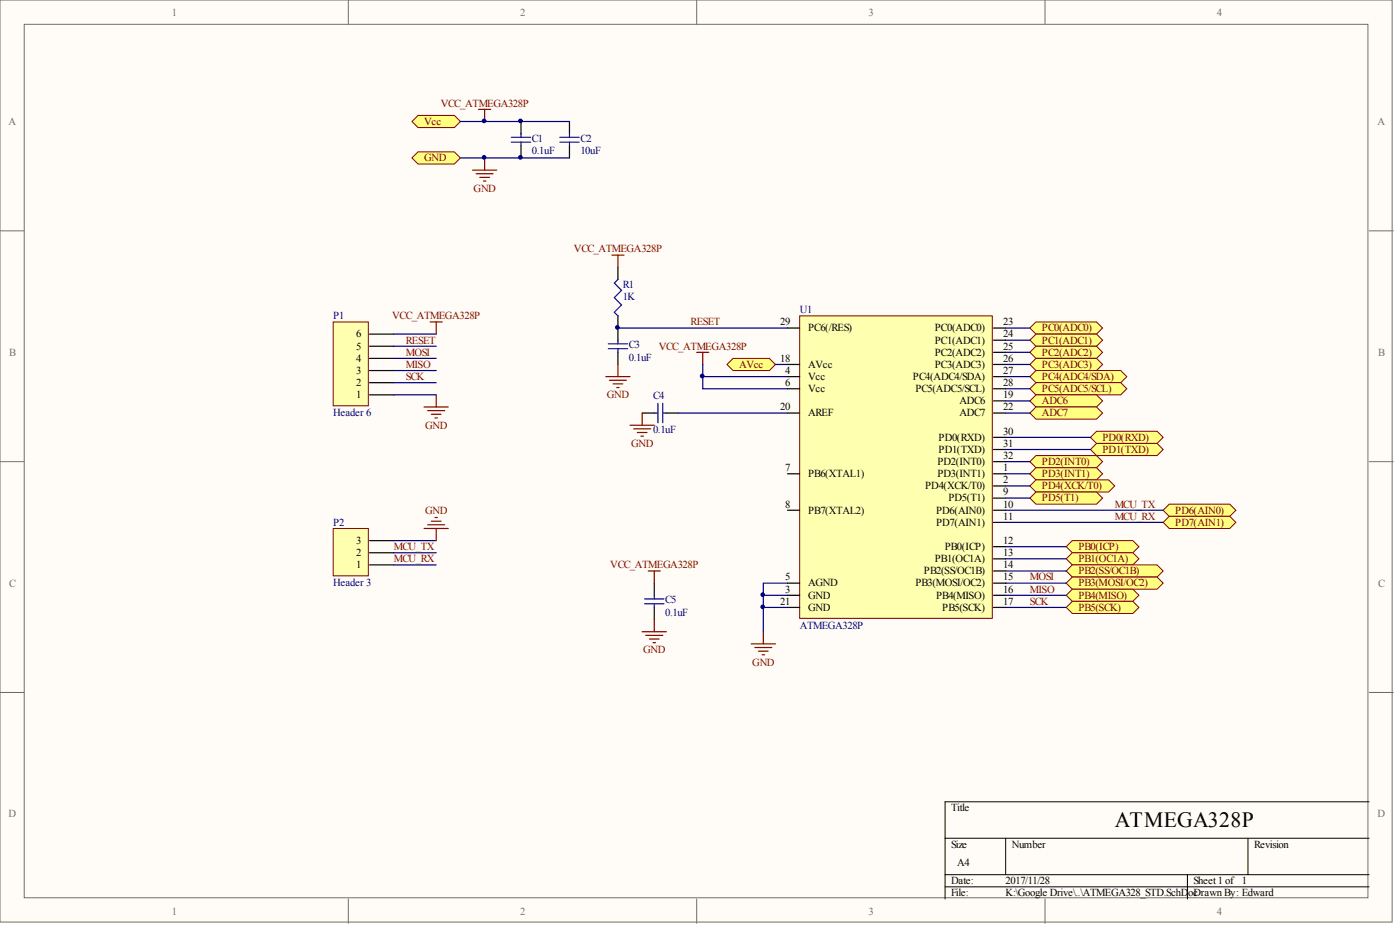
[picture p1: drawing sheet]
<svg xmlns="http://www.w3.org/2000/svg" width="292mm" height="193mm" viewBox="0 0 292 193" stroke-linecap="round" stroke-linejoin="round" font-family="sans-serif">
<g fill="#fffcf8" stroke="#716f64" stroke-width=".21">
<path d="M0 0h290.5v192.4h-290.5z"/>
<path d="M5.1 5.1h280.3v182.2h-280.3z"/>
</g>
<path d="M72.7 0v5.1M145.4 0v5.1M218 0v5.1M0 48.2h5.1M285.7 48.2h5M0 96.3h5.1M285.7 96.3h5M0 144.5h5.1M285.7 144.5h5M72.7 187.5v5.1M145.4 187.5v5.1M218 187.5v5.1" fill="none" stroke="#716f64" stroke-width=".21"/>
<path d="M197.2 174.9h88.5M209.8 174.9v7.6M260.4 174.9v7.6M285.7 167.3h-88.5v20.2M197.2 182.5h88.5M197.2 185h88.5M247.7 182.5v5" fill="none" stroke="#000" stroke-width=".21"/>
<path d="M166.8 65.9h40.2v63.1h-40.2z" fill="#ffffb0" stroke="#800000" stroke-width=".21"/>
<g fill="none" stroke="#000" stroke-width=".25">
<path d="M128.9 55.8v2.5M128.9 65.9v5.1M128.9 73.5v2.5M164.3 78.6h2.5M164.3 76h2.5M164.3 68.4h2.5M207.3 78.6h2.5M207.3 76h2.5M207.3 68.4h2.5M207.3 71h2.5M207.3 73.5h2.5M134 86.2h2.5"/>
<path d="M139 86.2h2.6M164.3 98.8h2.5M164.3 81.1h2.5M164.3 86.2h2.5M207.3 98.8h2.5M207.3 81.1h2.5M207.3 83.6h2.5M207.3 86.2h2.5M207.3 91.2h2.5M207.3 93.8h2.5M207.3 96.3h2.5M164.3 106.4h2.5"/>
<path d="M207.3 101.4h2.5M207.3 106.4h2.5M207.3 103.9h2.5M207.3 109h2.5M207.3 114h2.5M207.3 116.6h2.5M207.3 119.1h2.5M136.5 121.7v2.5M136.5 126.7v2.6M164.3 124.2h2.5M164.3 121.7h2.5M164.3 126.7h2.5"/>
<path d="M207.3 124.2h2.5M207.3 121.7h2.5M207.3 126.7h2.5"/>
</g>
<g fill="none" stroke="#00f" stroke-width=".25">
<path d="M128.9 58.3l-.7 .8 1.5 1.5-1.5 1.5 1.5 1.5-1.5 1.5 .7 .8M126.9 72.7h4M126.9 71.7h4M128.9 71v.7M128.9 72.7v.8M136.5 86.2h.8M137.3 84.1v4.1M138.3 84.1v4.1M138.3 86.2h.7M134.5 124.9h4M134.5 126h4M136.5 124.2v.7"/>
<path d="M136.5 126v.7"/>
</g>
<path d="M141.6 86.2h22.7M159.3 124.2h5M159.3 126.7h5M164.3 121.7h-5v10.1" fill="none" stroke="#000080" stroke-width=".25"/>
<g fill="none" stroke="#800000" stroke-width=".25">
<path d="M126.4 78.6h5.1M127.2 79.3h3.5M128.9 76v2.6M127.9 80.1h2M128.7 80.8h.5M134 131.8h5M134.7 132.5h3.6M135.5 133.3h2M136.3 134.1h.5M136.5 129.3v2.5M156.7 134.3h5.1M157.5 135.1h3.5"/>
<path d="M158.3 135.8h2M159 136.6h.5M159.3 131.8v2.5"/>
</g>
<path d="M87.2 24.1h7.6l1.3 1.2-1.3 1.3h-7.6l-1.2-1.3z" fill-rule="evenodd" fill="#ffff80" stroke="#800000" stroke-width=".21"/>
<path d="M127.7 53.2h2.5M128.9 53.2v2.6M145.4 73.5h2.5M146.6 73.5v2.5M135.2 119.1h2.6M136.5 119.1v2.6" fill="none" stroke="#800000" stroke-width=".25"/>
<path d="M87.2 31.7h7.6l1.3 1.3-1.3 1.2h-7.6l-1.2-1.2z" fill-rule="evenodd" fill="#ffff80" stroke="#800000" stroke-width=".21"/>
<path d="M98.6 35.5h5M99.3 36.2h3.6M99.9 22.8h2.5M100.1 37h2M100.9 37.8h.5M101.1 22.8v2.5M101.1 33v2.5M131.5 88.7h5M132.2 89.5h3.6M133 90.2h2M133.7 91h.5M134 86.2v2.5" fill="none" stroke="#800000" stroke-width=".25"/>
<g fill="#ffff80" stroke="#800000" stroke-width=".21">
<path d="M216.1 67.2h12.7l1.2 1.2-1.2 1.3h-12.7l-1.2-1.3z" fill-rule="evenodd"/>
<path d="M216.1 69.7h12.7l1.2 1.3-1.2 1.2h-12.7l-1.2-1.2z" fill-rule="evenodd"/>
<path d="M216.1 72.2h12.7l1.2 1.3-1.2 1.3h-12.7l-1.2-1.3z" fill-rule="evenodd"/>
<path d="M216.1 74.8h12.7l1.2 1.2-1.2 1.3h-12.7l-1.2-1.3z" fill-rule="evenodd"/>
<path d="M216.1 77.3h17.7l1.3 1.3-1.3 1.2h-17.7l-1.2-1.2z" fill-rule="evenodd"/>
<path d="M216.1 79.8h17.7l1.3 1.3-1.3 1.3h-17.7l-1.2-1.3z" fill-rule="evenodd"/>
<path d="M216.1 82.4h12.7l1.2 1.2-1.2 1.3h-12.7l-1.2-1.3z" fill-rule="evenodd"/>
<path d="M216.1 84.9h12.7l1.2 1.3-1.2 1.2h-12.7l-1.2-1.2z" fill-rule="evenodd"/>
<path d="M216.1 95h12.7l1.2 1.3-1.2 1.3h-12.7l-1.2-1.3z" fill-rule="evenodd"/>
<path d="M216.1 97.6h12.7l1.2 1.2-1.2 1.3h-12.7l-1.2-1.3z" fill-rule="evenodd"/>
<path d="M216.1 100.1h15.2l1.3 1.3-1.3 1.2h-15.2l-1.2-1.2z" fill-rule="evenodd"/>
<path d="M216.1 102.6h12.7l1.2 1.3-1.2 1.3h-12.7l-1.2-1.3z" fill-rule="evenodd"/>
<path d="M243.9 105.2h12.7l1.3 1.2-1.3 1.3h-12.7l-1.2-1.3z" fill-rule="evenodd"/>
<path d="M243.9 107.7h12.7l1.3 1.3-1.3 1.2h-12.7l-1.2-1.2z" fill-rule="evenodd"/>
<path d="M223.7 112.8h12.7l1.2 1.2-1.2 1.3h-12.7l-1.2-1.3z" fill-rule="evenodd"/>
<path d="M223.7 115.3h12.7l1.2 1.3-1.2 1.3h-12.7l-1.2-1.3z" fill-rule="evenodd"/>
<path d="M223.7 117.9h17.7l1.3 1.2-1.3 1.3h-17.7l-1.2-1.3z" fill-rule="evenodd"/>
<path d="M223.7 120.4h17.7l1.3 1.3-1.3 1.2h-17.7l-1.2-1.2z" fill-rule="evenodd"/>
<path d="M223.7 122.9h12.7l1.2 1.3-1.2 1.3h-12.7l-1.2-1.3z" fill-rule="evenodd"/>
<path d="M223.7 125.5h12.7l1.2 1.2-1.2 1.3h-12.7l-1.2-1.3z" fill-rule="evenodd"/>
<path d="M228.8 90h12.6l1.3 1.2-1.3 1.3h-12.6l-1.3-1.3z" fill-rule="evenodd"/>
<path d="M228.8 92.5h12.6l1.3 1.3-1.3 1.2h-12.6l-1.3-1.2z" fill-rule="evenodd"/>
</g>
<g fill="none" stroke="#000080" stroke-width=".25">
<path d="M128.9 68.4h35.4M146.6 76v5.1h17.7M146.6 78.6h17.7M209.8 68.4h5.1M209.8 71h5.1M209.8 73.5h5.1M209.8 76h5.1M209.8 78.6h5.1M209.8 81.1h5.1M209.8 83.6h5.1M209.8 86.2h5.1M209.8 91.2h17.7"/>
<path d="M209.8 93.8h17.7M209.8 96.3h5.1M209.8 98.8h5.1M209.8 101.4h5.1M209.8 103.9h5.1M209.8 114h12.7M209.8 116.6h12.7M209.8 119.1h12.7M209.8 121.7h12.7M209.8 124.2h12.7M209.8 126.7h12.7"/>
</g>
<path d="M152.9 74.8h7.6l1.3 1.2-1.3 1.3h-7.6l-1.2-1.3z" fill-rule="evenodd" fill="#ffff80" stroke="#800000" stroke-width=".21"/>
<path d="M96.1 25.3h22.7M96.1 33h22.7M161.8 76h2.5M209.8 106.4h32.9M209.8 109h32.9" fill="none" stroke="#000080" stroke-width=".25"/>
<path d="M108.7 25.3v2.6M108.7 30.4v2.6M118.8 25.3v2.6M118.8 30.4v2.6" fill="none" stroke="#000" stroke-width=".25"/>
<path d="M106.7 28.6h4M106.7 29.7h4M108.7 27.9v.7M108.7 29.7v.7M116.8 28.6h4M116.8 29.7h4M118.8 27.9v.7M118.8 29.7v.7" fill="none" stroke="#00f" stroke-width=".25"/>
<path d="M69.5 67.2h7.4v17.5h-7.4z" fill="#ffffb0" stroke="#800000" stroke-width=".21"/>
<path d="M77.1 79.8h5.1M77.1 77.3h5.1M77.1 74.8h5.1M77.1 72.2h5.1M77.1 69.7h5.1M77.1 82.4h5.1" fill="none" stroke="#000" stroke-width=".25"/>
<path d="M69.5 110.2h7.4v9.9h-7.4z" fill="#ffffb0" stroke="#800000" stroke-width=".21"/>
<path d="M77.1 117.9h5.1M77.1 115.3h5.1M77.1 112.8h5.1" fill="none" stroke="#000" stroke-width=".25"/>
<path d="M82.2 69.7h8.8M82.2 72.2h8.8M82.2 74.8h8.8M82.2 77.3h8.8M82.2 79.8h8.8M82.2 82.4h8.8M82.2 112.8h8.8M82.2 115.3h8.8M82.2 117.9h8.8" fill="none" stroke="#000080" stroke-width=".25"/>
<path d="M89.7 67.2h2.6M91 67.2v2.5M88.5 84.9h5M89.2 85.7h3.6M90 86.4h2M90.8 87.2h.5M91 82.4v2.5M88.5 110.2h5M89.2 109.5h3.6M90 108.7h2M90.8 108h.5M91 110.2v2.6" fill="none" stroke="#800000" stroke-width=".25"/>
<g fill="#000080" stroke="#000080" stroke-width=".21">
<circle cx="101" cy="32.8" r=".38"/>
<circle cx="101" cy="25.2" r=".38"/>
<circle cx="108.6" cy="32.8" r=".38"/>
<circle cx="108.6" cy="25.2" r=".38"/>
<circle cx="128.8" cy="68.3" r=".38"/>
<circle cx="146.5" cy="78.4" r=".38"/>
<circle cx="159.1" cy="126.6" r=".38"/>
<circle cx="159.1" cy="124.1" r=".38"/>
</g>
<text font-size="4.5" x="232.6" y="172.6">ATMEGA328P</text>
<g font-size="2.2" fill="#716f64">
<text x="35.8" y="3.3">1</text>
<text x="108.5" y="3.3">2</text>
<text x="181.2" y="3.3">3</text>
<text x="253.9" y="3.3">4</text>
<text x="1.8" y="26.1">A</text>
<text x="287.4" y="26.1">A</text>
<text x="1.9" y="74.2">B</text>
<text x="287.6" y="74.2">B</text>
<text x="1.9" y="122.4">C</text>
<text x="287.6" y="122.4">C</text>
<text x="1.8" y="170.5">D</text>
<text x="287.4" y="170.5">D</text>
<text x="35.8" y="190.8">1</text>
<text x="108.5" y="190.8">2</text>
<text x="181.2" y="190.8">3</text>
<text x="253.9" y="190.8">4</text>
</g>
<g font-size="2.2" fill="#800000">
<text x="91.9" y="22.2">VCC_ATMEGA328P</text>
<text x="88.5" y="26">Vcc</text>
<text x="88.5" y="33.6">GND</text>
<text x="98.8" y="40">GND</text>
<text x="119.7" y="52.7">VCC_ATMEGA328P</text>
<text x="81.8" y="66.6">VCC_ATMEGA328P</text>
<text x="84.7" y="71.7">RESET</text>
<text x="144.1" y="67.9">RESET</text>
<text x="217.4" y="69.1">PC0(ADC0)</text>
<text x="217.4" y="71.7">PC1(ADC1)</text>
<text x="84.7" y="74.2">MOSI</text>
<text x="84.7" y="76.7">MISO</text>
<text x="137.4" y="72.9">VCC_ATMEGA328P</text>
<text x="154.2" y="76.7">AVcc</text>
<text x="217.4" y="74.2">PC2(ADC2)</text>
<text x="217.4" y="76.7">PC3(ADC3)</text>
<text x="84.7" y="79.3">SCK</text>
<text x="126.6" y="83.1">GND</text>
<text x="217.4" y="79.3">PC4(ADC4/SDA)</text>
<text x="217.4" y="81.8">PC5(ADC5/SCL)</text>
<text x="88.7" y="89.4">GND</text>
<text x="217.4" y="84.3">ADC6</text>
<text x="217.4" y="86.9">ADC7</text>
<text x="131.7" y="93.2">GND</text>
<text x="230" y="91.9">PD0(RXD)</text>
<text x="230" y="94.5">PD1(TXD)</text>
<text x="217.4" y="97">PD2(INT0)</text>
<text x="217.4" y="99.5">PD3(INT1)</text>
<text x="88.7" y="107.1">GND</text>
<text x="217.4" y="102.1">PD4(XCK/T0)</text>
<text x="217.4" y="104.6">PD5(T1)</text>
<text x="232.6" y="105.9">MCU_TX</text>
<text x="245.2" y="107.1">PD6(AIN0)</text>
<text x="232.6" y="108.4">MCU_RX</text>
<text x="245.2" y="109.7">PD7(AIN1)</text>
<text x="82.2" y="114.7">MCU_TX</text>
<text x="82.2" y="117.3">MCU_RX</text>
<text x="127.3" y="118.5">VCC_ATMEGA328P</text>
<text x="225" y="114.7">PB0(ICP)</text>
<text x="225" y="117.3">PB1(OC1A)</text>
<text x="225" y="119.8">PB2(SS/OC1B)</text>
<text x="214.9" y="123.6">MISO</text>
<text x="214.9" y="121.1">MOSI</text>
<text x="225" y="122.3">PB3(MOSI/OC2)</text>
<text x="225" y="124.9">PB4(MISO)</text>
<text x="214.9" y="126.1">SCK</text>
<text x="225" y="127.4">PB5(SCK)</text>
<text x="134.2" y="136.3">GND</text>
<text x="157" y="138.8">GND</text>
</g>
<g font-size="2.2" fill="#000080">
<text x="111" y="29.6">C1</text>
<text x="121.1" y="29.6">C2</text>
<text x="111" y="32.1">0.1uF</text>
<text x="121.1" y="32.1">10uF</text>
<text x="129.9" y="62.5">1K</text>
<text x="129.9" y="60">R1</text>
<text x="166.8" y="65.3">U1</text>
<text x="69.5" y="66.6">P1</text>
<text x="131.2" y="75.2">0.1uF</text>
<text x="131.2" y="72.7">C3</text>
<text x="136.3" y="83.3">C4</text>
<text x="69.5" y="86.9">Header 6</text>
<text x="136.3" y="90.4">0.1uF</text>
<text x="69.5" y="109.7">P2</text>
<text x="69.5" y="122.3">Header 3</text>
<text x="138.8" y="125.9">C5</text>
<text x="138.8" y="128.4">0.1uF</text>
<text x="166.8" y="131.2">ATMEGA328P</text>
</g>
<g font-size="2.2">
<text x="74.3" y="70.4">6</text>
<text x="162.8" y="67.9">29</text>
<text x="168.6" y="69.1">PC6(/RES)</text>
<text x="195.1" y="69.1">PC0(ADC0)</text>
<text x="195.1" y="71.7">PC1(ADC1)</text>
<text x="209.3" y="67.9">23</text>
<text x="209.3" y="70.4">24</text>
<text x="74.3" y="78">3</text>
<text x="74.3" y="75.5">4</text>
<text x="74.3" y="72.9">5</text>
<text x="162.8" y="75.5">18</text>
<text x="163.8" y="78">4</text>
<text x="168.6" y="76.7">AVcc</text>
<text x="195.1" y="74.2">PC2(ADC2)</text>
<text x="195.1" y="76.7">PC3(ADC3)</text>
<text x="209.3" y="72.9">25</text>
<text x="209.3" y="75.5">26</text>
<text x="209.3" y="78">27</text>
<text x="74.3" y="83.1">1</text>
<text x="74.3" y="80.5">2</text>
<text x="163.8" y="80.5">6</text>
<text x="168.6" y="79.3">Vcc</text>
<text x="168.6" y="81.8">Vcc</text>
<text x="190.5" y="79.3">PC4(ADC4/SDA)</text>
<text x="191" y="81.8">PC5(ADC5/SCL)</text>
<text x="209.3" y="83.1">19</text>
<text x="209.3" y="80.5">28</text>
<text x="162.8" y="85.6">20</text>
<text x="168.6" y="86.9">AREF</text>
<text x="200.2" y="84.3">ADC6</text>
<text x="200.2" y="86.9">ADC7</text>
<text x="209.3" y="85.6">22</text>
<text x="195.8" y="91.9">PD0(RXD)</text>
<text x="195.8" y="94.5">PD1(TXD)</text>
<text x="209.3" y="90.7">30</text>
<text x="209.3" y="93.2">31</text>
<text x="209.3" y="95.7">32</text>
<text x="163.8" y="98.3">7</text>
<text x="168.6" y="99.5">PB6(XTAL1)</text>
<text x="195.6" y="99.5">PD3(INT1)</text>
<text x="195.6" y="97">PD2(INT0)</text>
<text x="209.3" y="98.3">1</text>
<text x="209.3" y="100.8">2</text>
<text x="163.8" y="105.9">8</text>
<text x="168.6" y="107.1">PB7(XTAL2)</text>
<text x="193" y="102.1">PD4(XCK/T0)</text>
<text x="195.3" y="107.1">PD6(AIN0)</text>
<text x="197.9" y="104.6">PD5(T1)</text>
<text x="209.3" y="103.3">9</text>
<text x="209.3" y="105.9">10</text>
<text x="74.3" y="113.5">3</text>
<text x="195.3" y="109.7">PD7(AIN1)</text>
<text x="209.3" y="108.4">11</text>
<text x="209.3" y="113.5">12</text>
<text x="74.3" y="118.5">1</text>
<text x="74.3" y="116">2</text>
<text x="192.8" y="119.8">PB2(SS/OC1B)</text>
<text x="195.1" y="117.3">PB1(OC1A)</text>
<text x="197.1" y="114.7">PB0(ICP)</text>
<text x="209.3" y="116">13</text>
<text x="209.3" y="118.5">14</text>
<text x="163.8" y="123.6">3</text>
<text x="163.8" y="121.1">5</text>
<text x="168.6" y="124.9">GND</text>
<text x="168.6" y="122.3">AGND</text>
<text x="191" y="122.3">PB3(MOSI/OC2)</text>
<text x="195.3" y="124.9">PB4(MISO)</text>
<text x="209.3" y="121.1">15</text>
<text x="209.3" y="123.6">16</text>
<text x="162.8" y="126.1">21</text>
<text x="168.6" y="127.4">GND</text>
<text x="196.6" y="127.4">PB5(SCK)</text>
<text x="209.3" y="126.1">17</text>
<text x="198.4" y="169.3">Title</text>
<text x="198.4" y="176.9">Size</text>
<text x="211.1" y="176.9">Number</text>
<text x="261.6" y="176.9">Revision</text>
<text x="198.4" y="184.5">Date:</text>
<text x="199.7" y="180.7">A4</text>
<text x="209.8" y="184.5">2017/11/28</text>
<text x="249" y="184.5">Sheet1 of 1</text>
<text x="198.4" y="187">File:</text>
<text x="209.8" y="187">K:\Google Drive\..\ATMEGA328_STD.SchD</text>
<text x="247.9" y="187">ocDrawn By: Edward</text>
</g>
</svg>
